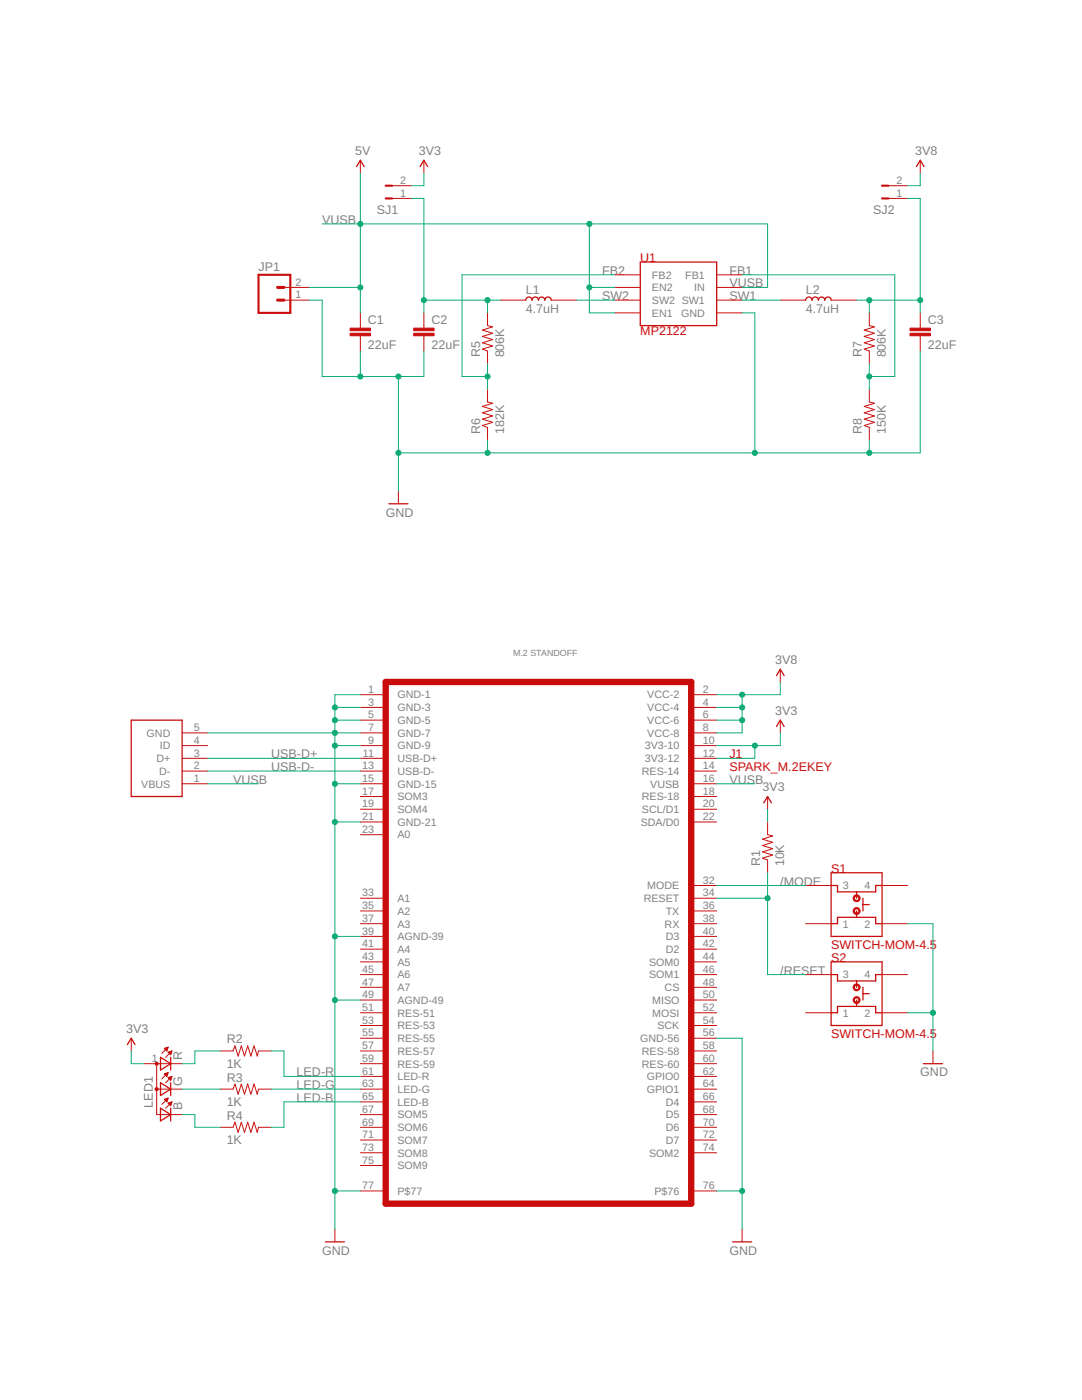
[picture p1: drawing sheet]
<svg xmlns="http://www.w3.org/2000/svg" width="216mm" height="279mm" viewBox="0 0 216 279" stroke-linecap="round" stroke-linejoin="round" font-family="sans-serif">
<g fill="none" stroke="#c90d0c" stroke-width=".2">
<path d="M71.9 32v2.5M78.2 39.6h3.8M78.2 37.1h3.8M84.6 32v2.5M177.3 39.6h3.8M177.3 37.1h3.8M183.6 32v2.5M56.7 57.4h5M56.7 59.9h5M99.8 59.9h5.1M110 59.9h5.1M122.7 54.8h5.1"/>
<path d="M122.7 57.4h5.1M122.7 59.9h5.1M143 54.8h5.1M143 57.4h5.1M143 59.9h5.1M155.7 59.9h5.1M165.8 59.9h5.1M71.9 62.4v3.1M71.9 67v3.1M84.6 62.4v3.1M84.6 67v3.1M97.3 62.4v2.6l1 .2-2 .7 2 .6-2 .6 2 .7-2 .6 2 .6-2 .7 1 .4v2.5"/>
<path d="M97.3 77.7v2.5l1 .3-2 .6 2 .6-2 .7 2 .6-2 .7 2 .6-2 .6 1 .4v2.5M122.7 62.4h5.1M143 62.4h5.1M173.5 62.4v2.6l1 .2-2.1 .7 2.1 .6-2.1 .6 2.1 .7-2.1 .6 2.1 .6-2.1 .7 1.1 .4v2.5M173.5 77.7v2.5l1 .3-2.1 .6 2.1 .6-2.1 .7 2.1 .6-2.1 .7 2.1 .6-2.1 .6 1.1 .4v2.5M183.6 62.4v3.1M183.6 67v3.1M79.5 98v2.5M71.9 138.6h5.1M137.9 138.6h5.1M155.7 133.6v2.5M36.3 156.4h5.1"/>
<path d="M36.3 153.9h5.1M36.3 151.3h5.1M36.3 148.8h5.1M36.3 146.3h5.1M71.9 156.4h5.1M71.9 153.9h5.1M71.9 151.3h5.1M71.9 148.8h5.1M71.9 146.3h5.1M71.9 141.2h5.1M71.9 143.7h5.1M71.9 159h5.1"/>
<path d="M137.9 156.4h5.1M137.9 153.9h5.1M137.9 151.3h5.1M137.9 148.8h5.1M137.9 146.3h5.1M137.9 141.2h5.1M137.9 143.7h5.1M137.9 159h5.1M153.2 159v2.5M155.7 143.7v2.6M71.9 161.5h5.1M71.9 164h5.1"/>
<path d="M71.9 166.6h5.1M71.9 179.3h5.1M137.9 176.7h5.1M137.9 161.5h5.1M137.9 164h5.1M137.9 179.3h5.1M153.2 164v2.6l1 .2-2.1 .7 2.1 .6-2.1 .6 2.1 .7-2.1 .6 2.1 .6-2.1 .7 1.1 .3v2.6M160.8 176.7h5M176 176.7h5.1M71.9 184.3h5.1M71.9 194.5h5.1M71.9 181.8h5.1"/>
<path d="M71.9 186.9h5.1M71.9 189.4h5.1M71.9 192h5.1M71.9 197h5.1M71.9 199.6h5.1M137.9 184.3h5.1M137.9 194.5h5.1M137.9 181.8h5.1M137.9 186.9h5.1M137.9 189.4h5.1M137.9 192h5.1M137.9 197h5.1"/>
<path d="M137.9 199.6h5.1M160.8 184.3h5M160.8 194.5h5M176 184.3h5.1M176 194.5h5.1M26.2 207.2v2.5M28.7 212.3h7.6M31.3 212.3v10.1h5M31.3 217.4h5M32.8 219.4l.7-.3-.2 .8zM32.8 214.3l.7-.2-.2 .7zM32.8 209.2l.7-.2-.2 .7z"/>
<path d="M32.8 219.4h.6M32.9 214.4h.5M32.9 209.3h.5M32.9 209.2h.6M33 219.6h.4M33 214.5h.4M33 214.2h.5M33 209.4h.4M33 219.3h.5M33.1 219.7h.3M33.1 214.6h.3M33.1 209.5h.3"/>
<path d="M33.2 219.5l-.9 .9M33.2 214.4l-.9 .9M33.2 209.4l-.9 .8M33.2 219.8h.1M33.2 214.7h.1M33.2 209.7h.1M33.3 209.1h.2M33.3 214.1h.2M33.4 219.2h.1M33.5 215.1l.8-.3-.2 .8zM33.5 210l.8-.3-.2 .8zM33.6 215.1h.6"/>
<path d="M33.6 210h.6M33.7 215.2h.5M33.7 210.1h.5M33.8 215.3h.3M33.8 209.9h.4M33.8 210.3h.3M33.8 215h.5M33.9 215.2l-.9 .9M33.9 210.1l-.9 .9M33.9 215.5h.2M34 210.4h.1M34.2 209.8h.1"/>
<path d="M34.2 214.9h.1M34.2 219.9h.1M44 217.4h2.5l.4-1.1 .6 2.1 .7-2.1 .6 2.1 .6-2.1 .7 2.1 .6-2.1 .6 2.1 .3-1h2.5M44 209.7h2.5l.4-1 .6 2.1 .7-2.1 .6 2.1 .6-2.1 .7 2.1 .6-2.1 .6 2.1 .3-1.1h2.5M71.9 217.4h5.1M71.9 212.3h5.1M71.9 209.7h5.1M71.9 202.1h5.1M71.9 204.7h5.1M71.9 207.2h5.1M71.9 214.8h5.1M71.9 219.9h5.1"/>
<path d="M137.9 217.4h5.1M137.9 212.3h5.1M137.9 209.7h5.1M137.9 202.1h5.1M137.9 204.7h5.1M137.9 207.2h5.1M137.9 214.8h5.1M137.9 219.9h5.1M160.8 202.1h5M176 202.1h5.1M186.2 209.7v2.6M33.5 220.2l.6 .5"/>
<path d="M33.5 220.2l.8-.3-.2 .8M33.5 220.2h.7M33.7 220.3h.5M33.8 220.4h.3M33.9 220h.4M33.9 220.5h.2M33.9 220.3l-.9 .9M34 220.6h.1M44 225h2.5l.4-1 .6 2 .7-2 .6 2 .6-2 .7 2 .6-2 .6 2 .3-1h2.5M71.9 222.4h5.1M71.9 225h5.1M71.9 227.5h5.1"/>
<path d="M71.9 230.1h5.1M71.9 232.6h5.1M71.9 237.7h5.1M137.9 222.4h5.1M137.9 225h5.1M137.9 227.5h5.1M137.9 230.1h5.1M137.9 237.7h5.1M66.8 245.3v2.5M148.1 245.3v2.5"/>
</g>
<g fill="none" stroke="#c90d0c" stroke-width=".25">
<path d="M71.1 33.3l.8-1.3 .8 1.3M83.8 33.3l.8-1.3 .7 1.3M182.9 33.3l.7-1.3 .8 1.3M104.9 59.9a.63 .63 0 0 1 .6-.6 .63 .63 0 0 1 .7 .6 .63 .63 0 0 1 .6-.6 .63 .63 0 0 1 .6 .6 .63 .63 0 0 1 .7-.6 .63 .63 0 0 1 .6 .6 .63 .63 0 0 1 .6-.6 .63 .63 0 0 1 .7 .6M127.8 52.3h15.2v12.7h-15.2zM160.8 59.9a.63 .63 0 0 1 .6-.6 .63 .63 0 0 1 .6 .6 .63 .63 0 0 1 .7-.6 .63 .63 0 0 1 .6 .6 .63 .63 0 0 1 .6-.6 .63 .63 0 0 1 .7 .6 .63 .63 0 0 1 .6-.6 .63 .63 0 0 1 .6 .6M77.6 100.5h3.8M154.9 134.8l.8-1.2 .8 1.2M26.2 143.7h10.1v15.3h-10.1zM154.9 145l.8-1.3 .8 1.3M152.4 160.2l.8-1.2 .7 1.2M165.8 176.7h1.3v1.3h7.6v-1.3h1.3"/>
<path d="M165.8 174.2h10.2v12.7h-10.2zM170.9 178v1.3M172.2 179.3v2.5M165.8 184.3h1.3v-1.2h7.6v1.2h1.3M165.8 194.5h1.3v1.3h7.6v-1.3h1.3M165.8 192h10.2v12.7h-10.2zM170.9 181.8v1.3M170.9 195.8v1.2M170.9 199.6v1.3M172.2 197v2.6M172.2 180.5h1.3M172.2 198.3h1.3"/>
<path d="M25.4 208.5l.8-1.3 .7 1.3M32 211l2.1 1.3-2.1 1.3zM32 216.1l2.1 1.3-2.1 1.2zM34.1 211v2.6M34.1 216.1v2.5M165.8 202.1h1.3v-1.2h7.6v1.2h1.3M184.3 212.3h3.8M32 221.2l2.1 1.2-2.1 1.3zM34.1 221.2v2.5M64.9 247.8h3.8M146.2 247.8h3.8"/>
</g>
<g fill="#c90d0c" stroke="#c90d0c" stroke-width=".2">
<path d="M31 212.1l.3-.1 .2 .1v.4l-.3 .1-.3-.3h.4h-.4z" fill-rule="evenodd"/>
<path d="M31 217.2l.3-.1 .2 .1v.4l-.3 .1-.3-.3 .4-.1-.4 .1z" fill-rule="evenodd"/>
<path d="M170.4 178.8a.69 .69 0 0 1 1.1 .1 .69 .69 0 0 1-.4 1 .69 .69 0 0 1-.9-.6h.3a.44 .44 0 0 1 .6-.4 .44 .44 0 0 1 .1 .7 .44 .44 0 0 1-.7-.2v-.1h-.3z" fill-rule="evenodd"/>
<path d="M170.4 181.3a.69 .69 0 0 1 1.1 .1 .69 .69 0 0 1-.4 1.1 .69 .69 0 0 1-.9-.7h.3a.44 .44 0 0 1 .6-.4 .44 .44 0 0 1 .1 .8 .44 .44 0 0 1-.7-.2v-.2h-.3z" fill-rule="evenodd"/>
<path d="M170.4 196.6a.69 .69 0 0 1 1.1 .1 .69 .69 0 0 1-.4 1 .69 .69 0 0 1-.9-.7h.3a.44 .44 0 0 1 .6-.3 .44 .44 0 0 1 .1 .7 .44 .44 0 0 1-.7-.2v-.2h-.3z" fill-rule="evenodd"/>
<path d="M170.4 199.1a.69 .69 0 0 1 1.1 .1 .69 .69 0 0 1-.4 1 .69 .69 0 0 1-.9-.6h.3a.44 .44 0 0 1 .6-.4 .44 .44 0 0 1 .1 .7 .44 .44 0 0 1-.7-.2v-.1h-.3z" fill-rule="evenodd"/>
</g>
<g fill="#c90d0c" stroke="#c90d0c" stroke-width=".2">
<path d="M69.9 66.5h4v.5h-4z"/>
<path d="M69.9 65.5h4v.5h-4z"/>
<path d="M82.5 66.5h4.1v.5h-4.1z"/>
<path d="M82.5 65.5h4.1v.5h-4.1z"/>
<path d="M181.6 66.5h4.1v.5h-4.1z"/>
<path d="M181.6 65.5h4.1v.5h-4.1z"/>
</g>
<path d="M77 136.1h60.9v104.1h-60.9z" fill="none" stroke="#c90d0c" stroke-width="1.3"/>
<path d="M77 39.6h1.2M77 37.1h1.2M176 39.6h1.3M176 37.1h1.3M51.6 54.8h6.3v7.6h-6.3z" fill="none" stroke="#c90d0c" stroke-width=".42"/>
<path d="M55.4 57.4h1.3M55.4 59.9h1.3" fill="none" stroke="#c90d0c" stroke-width=".61"/>
<g fill="none" stroke="#0dab76" stroke-width=".2">
<path d="M71.9 34.5v27.9M82 39.6h2.6v22.8M84.6 34.5v2.6h-2.6M181.1 39.6h2.5v22.8M183.6 34.5v2.6h-2.5M61.7 59.9h2.6v15.2h20.3v-5M61.7 57.4h10.2M64.3 44.7h88.9v12.7h-5.1M84.6 59.9h15.2M97.3 59.9v2.5M115.1 59.9h7.6M117.6 44.7v17.7h5.1"/>
<path d="M117.6 57.4h5.1M122.7 54.8h-30.5v20.3h5.1M148.1 54.8h30.4v20.3h-5M148.1 59.9h7.6M170.9 59.9h12.7M173.5 59.9v2.5M71.9 70.1v5M79.5 75.1v22.9M97.3 72.6v5.1M148.1 62.4h2.5v28M173.5 72.6v5.1M183.6 70.1v20.3h-104.1"/>
<path d="M97.3 87.8v2.6M173.5 87.8v2.6M71.9 138.6h-5.1v106.7M148.1 138.6v7.7h-5.1M155.7 136.1v2.5h-12.7M41.4 146.3h30.5M41.4 156.4h10.2M41.4 151.3h30.5M41.4 153.9h30.5M66.8 141.2h5.1M66.8 143.7h5.1M66.8 148.8h5.1"/>
<path d="M66.8 156.4h5.1M143 141.2h5.1M143 143.7h5.1M143 156.4h7.6M150.6 148.8v2.5h-7.6M155.7 146.3v2.5h-12.7M66.8 164h5.1M143 176.7h17.8M143 179.3h10.2M153.2 161.5v2.5M153.2 174.2v20.3h7.6M66.8 186.9h5.1"/>
<path d="M66.8 199.6h5.1M181.1 184.3h5.1v25.4M26.2 209.7v2.6h2.5M36.3 217.4h7.7M44 209.7h-5.1v2.6h-2.6M54.1 217.4h17.8M54.1 209.7h2.6v5.1h15.2M71.9 219.9h-15.2v5.1h-2.6M143 207.2h5.1v38.1M181.1 202.1h5.1M36.3 222.4h2.6v2.6h5.1M66.8 237.7h5.1"/>
<path d="M143 237.7h5.1"/>
</g>
<g fill="#0dab76" stroke="#0dab76" stroke-width=".2">
<circle cx="66.8" cy="141.2" r=".51"/>
<circle cx="66.8" cy="143.7" r=".51"/>
<circle cx="66.8" cy="146.3" r=".51"/>
<circle cx="66.8" cy="148.8" r=".51"/>
<circle cx="66.8" cy="164" r=".51"/>
<circle cx="66.8" cy="186.9" r=".51"/>
<circle cx="66.8" cy="199.6" r=".51"/>
<circle cx="66.8" cy="237.7" r=".51"/>
<circle cx="66.8" cy="156.4" r=".51"/>
<circle cx="186.2" cy="202.1" r=".51"/>
<circle cx="148.1" cy="237.7" r=".51"/>
<circle cx="150.6" cy="90.4" r=".51"/>
<circle cx="79.5" cy="90.4" r=".51"/>
<circle cx="97.3" cy="90.4" r=".51"/>
<circle cx="79.5" cy="75.1" r=".51"/>
<circle cx="173.5" cy="90.4" r=".51"/>
<circle cx="71.9" cy="75.1" r=".51"/>
<circle cx="153.2" cy="179.3" r=".51"/>
<circle cx="97.3" cy="75.1" r=".51"/>
<circle cx="150.6" cy="148.8" r=".51"/>
<circle cx="173.5" cy="75.1" r=".51"/>
<circle cx="71.9" cy="44.7" r=".51"/>
<circle cx="117.6" cy="57.4" r=".51"/>
<circle cx="117.6" cy="44.7" r=".51"/>
<circle cx="71.9" cy="57.4" r=".51"/>
<circle cx="97.3" cy="59.9" r=".51"/>
<circle cx="84.6" cy="59.9" r=".51"/>
<circle cx="173.5" cy="59.9" r=".51"/>
<circle cx="183.6" cy="59.9" r=".51"/>
<circle cx="148.1" cy="141.2" r=".51"/>
<circle cx="148.1" cy="143.7" r=".51"/>
<circle cx="148.1" cy="138.6" r=".51"/>
</g>
<g font-size="2.5" fill="#808080">
<text x="70.9" y="31">5V</text>
<text x="83.6" y="31">3V3</text>
<text x="182.6" y="31">3V8</text>
<text x="64.3" y="44.7">VUSB</text>
<text x="75.2" y="42.6">SJ1</text>
<text x="174.3" y="42.6">SJ2</text>
<text x="51.6" y="54.1">JP1</text>
<text x="104.9" y="58.6">L1</text>
<text x="120.1" y="54.8">FB2</text>
<text x="120.1" y="59.9">SW2</text>
<text x="145.5" y="59.9">SW1</text>
<text x="145.5" y="54.8">FB1</text>
<text x="145.5" y="57.4">VUSB</text>
<text x="160.8" y="58.6">L2</text>
<text x="73.4" y="64.6">C1</text>
<text x="86.1" y="64.6">C2</text>
<text x="104.9" y="62.5">4.7uH</text>
<text x="160.8" y="62.5">4.7uH</text>
<text x="185.1" y="64.6">C3</text>
<text x="73.4" y="69.7">22uF</text>
<text x="86.1" y="69.7">22uF</text>
<text x="95.8" y="71.3" transform="rotate(-90 95.8 71.3)">R5</text>
<text x="100.6" y="71.3" transform="rotate(-90 100.6 71.3)">806K</text>
<text x="172" y="71.3" transform="rotate(-90 172 71.3)">R7</text>
<text x="176.8" y="71.3" transform="rotate(-90 176.8 71.3)">806K</text>
<text x="185.1" y="69.7">22uF</text>
<text x="95.8" y="86.6" transform="rotate(-90 95.8 86.6)">R6</text>
<text x="100.6" y="86.6" transform="rotate(-90 100.6 86.6)">182K</text>
<text x="172" y="86.6" transform="rotate(-90 172 86.6)">R8</text>
<text x="176.8" y="86.6" transform="rotate(-90 176.8 86.6)">150K</text>
<text x="77" y="103.1">GND</text>
<text x="154.7" y="132.5">3V8</text>
<text x="154.7" y="142.7">3V3</text>
<text x="54.1" y="151.3">USB-D+</text>
<text x="54.1" y="153.9">USB-D-</text>
<text x="46.5" y="156.4">VUSB</text>
<text x="145.5" y="156.4">VUSB</text>
<text x="152.1" y="157.9">3V3</text>
<text x="151.7" y="172.9" transform="rotate(-90 151.7 172.9)">R1</text>
<text x="156.5" y="172.9" transform="rotate(-90 156.5 172.9)">10K</text>
<text x="155.7" y="176.7">/MODE</text>
<text x="155.7" y="194.5">/RESET</text>
<text x="25.2" y="206.2">3V3</text>
<text x="45.2" y="208.2">R2</text>
<text x="36.3" y="211.5" transform="rotate(-90 36.3 211.5)">R</text>
<text x="45.2" y="213">1K</text>
<text x="45.2" y="215.9">R3</text>
<text x="59.2" y="214.8">LED-R</text>
<text x="183.6" y="214.8">GND</text>
<text x="30.5" y="221.1" transform="rotate(-90 30.5 221.1)">LED1</text>
<text x="36.3" y="221.6" transform="rotate(-90 36.3 221.6)">B</text>
<text x="36.3" y="216.8" transform="rotate(-90 36.3 216.8)">G</text>
<text x="45.2" y="220.7">1K</text>
<text x="59.2" y="217.4">LED-G</text>
<text x="59.2" y="219.9">LED-B</text>
<text x="45.2" y="223.5">R4</text>
<text x="45.2" y="228.3">1K</text>
<text x="64.3" y="250.4">GND</text>
<text x="145.5" y="250.4">GND</text>
</g>
<g font-size="2.5" fill="#c90d0c">
<text x="127.8" y="52.3">U1</text>
<text x="127.8" y="66.8">MP2122</text>
<text x="145.5" y="151.3">J1</text>
<text x="145.5" y="153.9">SPARK_M.2EKEY</text>
<text x="165.9" y="174.2">S1</text>
<text x="165.9" y="189.4">SWITCH-MOM-4.5</text>
<text x="165.9" y="192">S2</text>
<text x="165.9" y="207.2">SWITCH-MOM-4.5</text>
</g>
<g font-size="2.1" fill="#808080">
<text x="79.9" y="39.2">1</text>
<text x="79.9" y="36.7">2</text>
<text x="178.9" y="39.2">1</text>
<text x="178.9" y="36.7">2</text>
<text x="59" y="59.6">1</text>
<text x="59" y="57">2</text>
<text x="130.1" y="55.6">FB2</text>
<text x="130.1" y="58.1">EN2</text>
<text x="136.7" y="55.6">FB1</text>
<text x="138.5" y="58.1">IN</text>
<text x="130.1" y="60.7">SW2 SW1</text>
<text x="130.1" y="63.2">EN1</text>
<text x="135.9" y="63.2">GND</text>
<text x="73.4" y="138.3">1</text>
<text x="73.4" y="140.8">3</text>
<text x="73.4" y="143.4">5</text>
<text x="79.3" y="139.4">GND-1</text>
<text x="79.3" y="141.9">GND-3</text>
<text x="129.2" y="139.4">VCC-2</text>
<text x="129.2" y="141.9">VCC-4</text>
<text x="140.3" y="138.3">2</text>
<text x="140.3" y="140.8">4</text>
<text x="140.3" y="143.4">6</text>
<text x="29.3" y="147">GND</text>
<text x="31.9" y="149.6">ID</text>
<text x="38.7" y="148.4">4</text>
<text x="38.7" y="145.9">5</text>
<text x="73.4" y="145.9">7</text>
<text x="73.4" y="148.4">9</text>
<text x="79.3" y="144.5">GND-5</text>
<text x="79.3" y="147">GND-7</text>
<text x="79.3" y="149.6">GND-9</text>
<text x="128.7" y="149.6">3V3-10</text>
<text x="129.2" y="144.5">VCC-6</text>
<text x="129.2" y="147">VCC-8</text>
<text x="140.3" y="145.9">8</text>
<text x="140.3" y="148.4">10</text>
<text x="31.2" y="152.1">D+</text>
<text x="31.7" y="154.6">D-</text>
<text x="38.7" y="153.5">2</text>
<text x="38.7" y="151">3</text>
<text x="72.3" y="153.5">13</text>
<text x="72.4" y="151">11</text>
<text x="79.3" y="152.1">USB-D+</text>
<text x="79.3" y="154.6">USB-D-</text>
<text x="128.1" y="154.6">RES-14</text>
<text x="128.7" y="152.1">3V3-12</text>
<text x="140.3" y="151">12</text>
<text x="140.3" y="153.5">14</text>
<text x="28.2" y="157.2">VBUS</text>
<text x="38.7" y="156.1">1</text>
<text x="72.3" y="156.1">15</text>
<text x="72.3" y="158.6">17</text>
<text x="72.3" y="161.1">19</text>
<text x="79.3" y="157.2">GND-15</text>
<text x="79.3" y="159.7">SOM3</text>
<text x="128.1" y="159.7">RES-18</text>
<text x="129.8" y="157.2">VUSB</text>
<text x="140.3" y="156.1">16</text>
<text x="140.3" y="158.6">18</text>
<text x="140.3" y="161.1">20</text>
<text x="72.3" y="163.7">21</text>
<text x="72.3" y="166.2">23</text>
<text x="79.3" y="162.3">SOM4</text>
<text x="79.3" y="164.8">GND-21</text>
<text x="79.3" y="167.3">A0</text>
<text x="127.9" y="164.8">SDA/D0</text>
<text x="128.1" y="162.3">SCL/D1</text>
<text x="140.3" y="163.7">22</text>
<text x="72.3" y="178.9">33</text>
<text x="129.2" y="177.5">MODE</text>
<text x="140.3" y="176.4">32</text>
<text x="140.3" y="178.9">34</text>
<text x="168.2" y="177.5">3</text>
<text x="172.5" y="177.5">4</text>
<text x="72.3" y="181.5">35</text>
<text x="72.3" y="184">37</text>
<text x="79.3" y="180">A1</text>
<text x="79.3" y="182.6">A2</text>
<text x="79.3" y="185.1">A3</text>
<text x="128.4" y="180">RESET</text>
<text x="132.6" y="185.1">RX</text>
<text x="132.9" y="182.6">TX</text>
<text x="140.3" y="181.5">36</text>
<text x="140.3" y="184">38</text>
<text x="168.2" y="185.1">1</text>
<text x="172.5" y="185.1">2</text>
<text x="72.3" y="186.5">39</text>
<text x="72.3" y="189.1">41</text>
<text x="72.3" y="191.6">43</text>
<text x="79.3" y="187.6">AGND-39</text>
<text x="79.3" y="190.2">A4</text>
<text x="132.9" y="187.7">D3</text>
<text x="132.9" y="190.2">D2</text>
<text x="140.3" y="186.5">40</text>
<text x="140.3" y="189.1">42</text>
<text x="140.3" y="191.6">44</text>
<text x="72.3" y="194.2">45</text>
<text x="72.3" y="196.7">47</text>
<text x="79.3" y="192.7">A5</text>
<text x="79.3" y="195.3">A6</text>
<text x="79.3" y="197.8">A7</text>
<text x="129.5" y="192.7">SOM0</text>
<text x="129.5" y="195.3">SOM1</text>
<text x="132.6" y="197.8">CS</text>
<text x="140.3" y="194.2">46</text>
<text x="140.3" y="196.7">48</text>
<text x="168.2" y="195.3">3</text>
<text x="172.5" y="195.3">4</text>
<text x="72.3" y="199.2">49</text>
<text x="72.3" y="201.8">51</text>
<text x="79.3" y="200.3">AGND-49</text>
<text x="79.3" y="202.9">RES-51</text>
<text x="130.1" y="200.3">MISO</text>
<text x="130.1" y="202.9">MOSI</text>
<text x="140.3" y="199.2">50</text>
<text x="140.3" y="201.8">52</text>
<text x="168.2" y="202.9">1</text>
<text x="172.5" y="202.9">2</text>
<text x="72.3" y="204.3">53</text>
<text x="72.3" y="206.8">55</text>
<text x="72.3" y="209.4">57</text>
<text x="79.3" y="205.4">RES-53</text>
<text x="79.3" y="208">RES-55</text>
<text x="127.7" y="208">GND-56</text>
<text x="131.2" y="205.4">SCK</text>
<text x="140.3" y="204.3">54</text>
<text x="140.3" y="206.8">56</text>
<text x="140.3" y="209.4">58</text>
<text x="30.3" y="211.9">1</text>
<text x="72.3" y="211.9">59</text>
<text x="72.3" y="214.5">61</text>
<text x="79.3" y="210.5">RES-57</text>
<text x="79.3" y="213">RES-59</text>
<text x="79.3" y="215.6">LED-R</text>
<text x="128.1" y="210.5">RES-58</text>
<text x="128.1" y="213">RES-60</text>
<text x="129" y="215.6">GPIO0</text>
<text x="140.3" y="211.9">60</text>
<text x="140.3" y="214.5">62</text>
<text x="72.3" y="217">63</text>
<text x="72.3" y="219.5">65</text>
<text x="79.3" y="218.1">LED-G</text>
<text x="79.3" y="220.7">LED-B</text>
<text x="129" y="218.1">GPIO1</text>
<text x="132.9" y="220.7">D4</text>
<text x="140.3" y="217">64</text>
<text x="140.3" y="219.5">66</text>
<text x="72.3" y="222.1">67</text>
<text x="72.3" y="224.6">69</text>
<text x="72.3" y="227.2">71</text>
<text x="79.3" y="223.2">SOM5</text>
<text x="79.3" y="225.7">SOM6</text>
<text x="132.9" y="223.2">D5</text>
<text x="132.9" y="225.7">D6</text>
<text x="140.3" y="222.1">68</text>
<text x="140.3" y="224.6">70</text>
<text x="140.3" y="227.2">72</text>
<text x="72.3" y="229.7">73</text>
<text x="72.3" y="232.2">75</text>
<text x="79.3" y="228.3">SOM7</text>
<text x="79.3" y="230.8">SOM8</text>
<text x="79.3" y="233.4">SOM9</text>
<text x="129.5" y="230.8">SOM2</text>
<text x="132.9" y="228.3">D7</text>
<text x="140.3" y="229.7">74</text>
<text x="72.3" y="237.3">77</text>
<text x="79.3" y="238.4">P$77</text>
<text x="130.6" y="238.4">P$76</text>
<text x="140.3" y="237.3">76</text>
</g>
<text font-size="1.8" fill="#808080" x="102.4" y="131">M.2 STANDOFF</text>
</svg>
